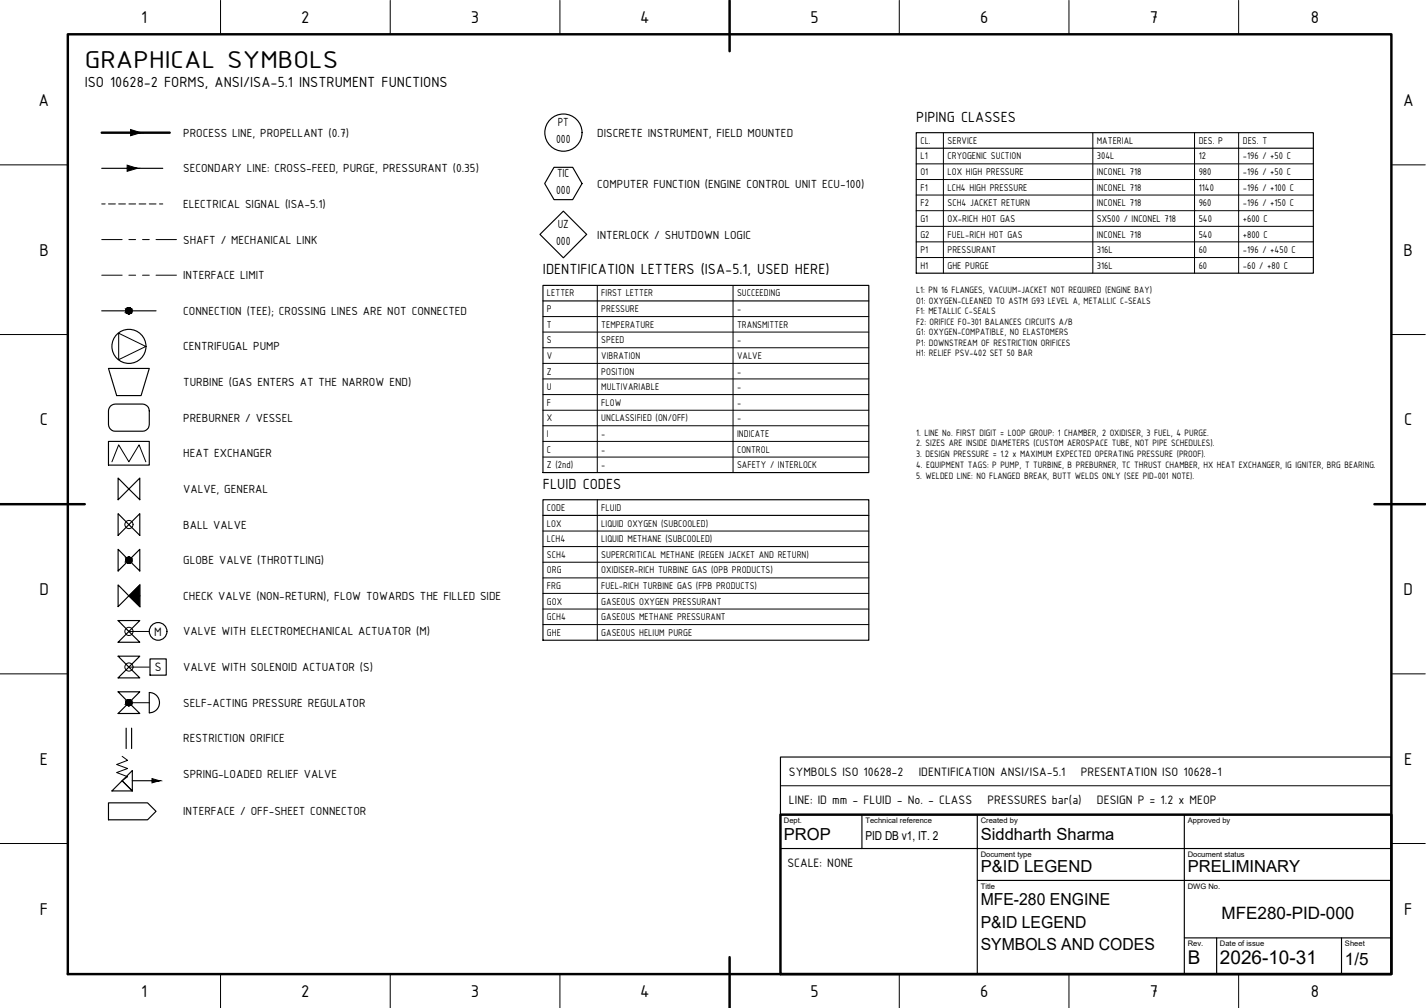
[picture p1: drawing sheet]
<svg xmlns="http://www.w3.org/2000/svg" width="420mm" height="297mm" viewBox="0 0 420 297" stroke-linecap="round" stroke-linejoin="round" font-family="sans-serif">
<!-- layer: FRAME -->
<path d="M20 10.1h390v276.9h-390zM215 .1v15M0 148.6h25M405 148.6h14.9M230 240.1h180v46.9h-180zM215 282.1v14.9" fill="none" stroke="#000" stroke-width=".72"/>
<!-- layer: THIN -->
<g fill="none" stroke="#000" stroke-width=".29">
<path d="M65 .1v10M115 .1v10M165 .1v10M215 .1v10M265 .1v10M315 .1v10M365 .1v10M0 48.6h20M410 48.6h9.9M0 98.6h20M410 98.6h9.9M0 148.6h20"/>
<path d="M410 148.6h9.9M0 198.6h20M410 198.6h9.9M0 248.6h20M410 248.6h9.9M65 287v10M115 287v10M165 287v10M215 287v10M265 287v10M315 287v10M365 287v10"/>
</g>
<!-- layer: TITLE -->
<path d="M230 223.1h180v17h-180zM230 250h180M254 240.1v9.9M288 240.1v46.9M288 259.4h122M349 240.1v46.9M349 276.4h61M358.5 276.4v10.6M395.3 276.4v10.6" fill="none" stroke="#000" stroke-width=".34"/>
<!-- layer: TABLE_THIN -->
<g fill="none" stroke="#000" stroke-width=".29">
<path d="M278 39.1v41.4M322 39.1v41.4M352 39.1v41.4M365 39.1v41.4M270 48.3h117M270 52.9h117M270 57.5h117M270 62.1h117M270 66.7h117M270 71.3h117M270 75.9h117M160 93.3h96"/>
<path d="M160 97.9h96M176 84.1v55.2M216 84.1v55.2M160 102.5h96M160 107.1h96M160 111.7h96M160 116.3h96M160 120.9h96M160 125.5h96M160 130.1h96M160 134.7h96M160 156.5h96"/>
<path d="M176 147.3v41.4M160 161.1h96M160 165.7h96M160 170.3h96M160 174.9h96M160 179.5h96M160 184.1h96M230 231.5h180"/>
</g>
<!-- layer: PROCESS -->
<path d="M30 39.1h20" fill="none" stroke="#000" stroke-width=".72"/>
<!-- layer: SYMBOL -->
<g fill="#000" stroke="#000" stroke-width=".29">
<path d="M37.8 92.4h.4zM37.8 90.7h.3zM37.8 165.9h.4zM37.8 164.2h.3zM37.8 207.9h.4zM37.8 206.2h.3z"/>
<path d="M38.5 38.2l3 .9h-3zM38.5 39.1v.9l3-.9z"/>
<path d="M37.5 48.7l3 .9h-3zM37.5 49.6v.9l3-.9z"/>
<path d="M37.8 92.4l.3 .1zM37.8 92.5h.3z"/>
<path d="M37.8 90.7h.4zM37.8 90.7h.4z"/>
<path d="M37.8 90.7h.5zM37.7 90.7h.6z"/>
<path d="M37.7 90.7h.7zM37.6 90.7h.8z"/>
<path d="M37.7 92.4h.6zM37.7 92.4h.5z"/>
<path d="M37.6 90.7l.8 .1zM37.5 90.8h.9z"/>
<path d="M37.6 92.4h.8zM37.6 92.4h.7z"/>
<path d="M37.5 90.8h1zM37.5 90.8h1z"/>
<path d="M37.5 92.4h.9zM37.5 92.4h.9z"/>
<path d="M37.5 90.8l1.1 .1zM37.5 90.8l1.1 .1z"/>
<path d="M37.5 92.3h1zM37.5 92.3l.9 .1z"/>
<path d="M37.4 90.9l1.3 .1zM37.3 91h1.4z"/>
<path d="M37.4 92.3h1.2zM37.4 92.3h1.1z"/>
<path d="M37.3 91h1.4zM37.3 91h1.4z"/>
<path d="M37.3 92.2h1.4zM37.3 92.2l1.3 .1z"/>
<path d="M37.3 91l1.4 .1zM37.2 91.1h1.5z"/>
<path d="M37.3 92.1h1.4zM37.3 92.1l1.4 .1z"/>
<path d="M37.2 91.1l1.6 .1zM37.2 91.1l1.6 .1z"/>
<path d="M37.2 92.1h1.5zM37.2 92.1h1.5z"/>
<path d="M37.2 91.2l1.6 .1zM37.2 91.2l1.6 .1z"/>
<path d="M37.2 92h1.6zM37.2 92l1.5 .1z"/>
<path d="M37.1 91.3h1.7zM37.1 91.3h1.7z"/>
<path d="M37.1 91.3l1.8 .1zM37.1 91.3l1.8 .1z"/>
<path d="M37.1 91.8l1.7 .1zM37.1 91.8l1.7 .1z"/>
<path d="M37.1 91.9h1.7zM37.1 91.9l1.7 .1z"/>
<path d="M37.1 91.4l1.8 .1zM37.1 91.4l1.8 .1z"/>
<path d="M37.1 91.5l1.8 .1zM37.1 91.5l1.8 .1z"/>
<path d="M37.1 91.6l1.8 .1zM37.1 91.6l1.8 .1z"/>
<path d="M37.1 91.7l1.8 .1zM37.1 91.7l1.8 .1z"/>
<path d="M37.1 91.8h1.8zM37.1 91.8h1.7z"/>
<path d="M37.8 165.9l.3 .1zM37.8 166h.3z"/>
<path d="M37.8 164.2h.4zM37.8 164.2h.4z"/>
<path d="M37.8 164.2h.5zM37.7 164.2h.6z"/>
<path d="M37.7 164.2h.7zM37.6 164.2h.8z"/>
<path d="M37.7 165.9h.6zM37.7 165.9h.5z"/>
<path d="M37.6 164.2l.8 .1zM37.5 164.3h.9z"/>
<path d="M37.6 165.9h.8zM37.6 165.9h.7z"/>
<path d="M37.5 164.3h1zM37.5 164.3h1z"/>
<path d="M37.5 165.8h.9zM37.5 165.8l.9 .1z"/>
<path d="M37.5 164.3l1.1 .1zM37.5 164.3l1.1 .1z"/>
<path d="M37.5 165.8h1zM37.5 165.8h.9z"/>
<path d="M37.4 164.4l1.3 .1zM37.4 164.4l1.3 .1z"/>
<path d="M37.4 165.8h1.2zM37.4 165.8h1.1z"/>
<path d="M37.3 164.5h1.4zM37.3 164.5h1.4z"/>
<path d="M37.3 165.7h1.4zM37.3 165.7l1.3 .1z"/>
<path d="M37.3 164.5l1.4 .1zM37.3 164.5l1.4 .1z"/>
<path d="M37.3 165.6h1.4zM37.3 165.6l1.4 .1z"/>
<path d="M37.2 164.6l1.6 .1zM37.2 164.6l1.6 .1z"/>
<path d="M37.2 165.6h1.5zM37.2 165.6h1.5z"/>
<path d="M37.2 164.7h1.6zM37.2 164.7h1.6z"/>
<path d="M37.2 165.5h1.6zM37.2 165.5l1.5 .1z"/>
<path d="M37.1 164.7l1.7 .1zM37.1 164.7l1.7 .1z"/>
<path d="M37.1 164.8l1.8 .1zM37.1 164.8l1.8 .1z"/>
<path d="M37.1 165.3l1.7 .1zM37.1 165.3l1.7 .1z"/>
<path d="M37.1 165.4h1.7zM37.1 165.4l1.7 .1z"/>
<path d="M37.1 164.9l1.8 .1zM37.1 164.9l1.8 .1z"/>
<path d="M37.1 165l1.8 .1zM37.1 165l1.8 .1z"/>
<path d="M37.1 165.1l1.8 .1zM37.1 165.1l1.8 .1z"/>
<path d="M37.1 165.2l1.8 .1zM37.1 165.2l1.8 .1z"/>
<path d="M37.1 165.3h1.8zM37.1 165.3h1.7z"/>
<path d="M41.2 172.4v3.2h-3.2zM38 175.6l3.2 3.2v-3.2z"/>
<path d="M37.8 207.9l.3 .1zM37.8 208h.3z"/>
<path d="M37.8 206.2h.4zM37.8 206.2h.4z"/>
<path d="M37.8 206.2h.5zM37.7 206.2h.6z"/>
<path d="M37.7 206.2h.7zM37.6 206.2h.8z"/>
<path d="M37.7 207.9h.6zM37.7 207.9h.5z"/>
<path d="M37.6 206.2l.8 .1zM37.5 206.3h.9z"/>
<path d="M37.6 207.9h.8zM37.6 207.9h.7z"/>
<path d="M37.5 206.3h1zM37.5 206.3h1z"/>
<path d="M37.5 207.8h.9zM37.5 207.8l.9 .1z"/>
<path d="M37.5 206.3l1.1 .1zM37.5 206.3l1.1 .1z"/>
<path d="M37.5 207.8h1zM37.5 207.8h.9z"/>
<path d="M37.4 206.4h1.3zM37.4 206.4h1.3z"/>
<path d="M37.4 207.8h1.2zM37.4 207.8h1.1z"/>
<path d="M37.3 206.4l1.4 .1zM37.3 206.5h1.4z"/>
<path d="M37.3 207.7h1.4zM37.3 207.7l1.3 .1z"/>
<path d="M37.3 206.5l1.4 .1zM37.3 206.5l1.4 .1z"/>
<path d="M37.3 207.6h1.4zM37.3 207.6l1.4 .1z"/>
<path d="M37.2 206.6l1.6 .1zM37.2 206.6l1.6 .1z"/>
<path d="M37.2 207.5h1.5zM37.2 207.5l1.5 .1z"/>
<path d="M37.2 206.7h1.6zM37.2 206.7h1.6z"/>
<path d="M37.2 207.5h1.6zM37.2 207.5h1.5z"/>
<path d="M37.1 206.7l1.7 .1zM37.1 206.7l1.7 .1z"/>
<path d="M37.1 206.8l1.8 .1zM37.1 206.8l1.8 .1z"/>
<path d="M37.1 207.3l1.7 .1zM37.1 207.3l1.7 .1z"/>
<path d="M37.1 207.4h1.7zM37.1 207.4l1.7 .1z"/>
<path d="M37.1 206.9l1.8 .1zM37.1 206.9l1.8 .1z"/>
<path d="M37.1 207l1.8 .1zM37.1 207l1.8 .1z"/>
<path d="M37.1 207.1l1.8 .1zM37.1 207.1l1.8 .1z"/>
<path d="M37.1 207.2h1.8zM37.1 207.2h1.8z"/>
<path d="M37.1 207.2h1.8zM37.1 207.2l1.7 .1z"/>
<path d="M44.8 229.4l2.2 .7h-2.2zM44.8 230.1v.6l2.2-.6z"/>
</g>
<!-- layer: PROCESS_MINOR -->
<path d="M30 49.6h18M30 91.6h16M39 230.1h6" fill="none" stroke="#000" stroke-width=".34"/>
<!-- layer: SIGNAL -->
<path d="M30 60.1h1M32 60.1h2M35 60.1h2M38 60.1h2M41 60.1h2M44 60.1h2M47 60.1h1" fill="none" stroke="#000" stroke-width=".29"/>
<!-- layer: PHANTOM -->
<path d="M30 70.6h6M38 70.6h2M42 70.6h2M46 70.6h6" fill="none" stroke="#000" stroke-width=".29"/>
<!-- layer: BOUNDARY -->
<path d="M30 81.1h6M38 81.1h2M42 81.1h2M46 81.1h6" fill="none" stroke="#000" stroke-width=".29"/>
<!-- layer: SYMBOL -->
<g fill="none" stroke="#000" stroke-width=".34">
<path d="M163.2 49.3h5.5l2.8 4.8-2.8 4.7h-5.5l-2.7-4.7zM159.1 69.1l6.9-6.9 6.8 6.9-6.8 6.9zM32 108.6h12l-2.4 8h-7.2zM32.6 119.7l1.4-.6h8a2.02 2.02 0 0 1 2 2v4a2.02 2.02 0 0 1-2 2h-8a2.02 2.02 0 0 1-2-2v-4zM32 130.1h12v7h-12zM34.8 140.9l3.2 3.2-3.2 3.2zM34.8 151.4l3.2 3.2-3.2 3.2zM38 144.1l3.2-3.2v6.4zM38 154.6l3.2-3.2v6.4zM34.8 161.9l3.2 3.2-3.2 3.2zM34.8 172.4l3.2 3.2-3.2 3.2zM38 165.1l3.2-3.2v6.4z"/>
<path d="M38 175.6l3.2-3.2v6.4zM34.8 182.9h6.4l-3.2 3.2zM34.8 193.4h6.4l-3.2 3.2zM38 186.1l3.2 3.2h-6.4zM38 196.6l3.2 3.2h-6.4zM44.2 194.2h4.8v4.8h-4.8zM34.8 203.9h6.4l-3.2 3.2zM37.2 214.6v6M38 207.1l3.2 3.2h-6.4zM38.8 214.6v6M44 204.1a2.98 2.98 0 0 1 3 3 2.98 2.98 0 0 1-3 2.9zM32 236.6h11.5l2.5 2.5-2.5 2.5h-11.5z"/>
<path d="M36 230.1l3 3h-6zM36 230.1l3-3v6z"/>
<circle cx="166" cy="39.1" r="5.5"/>
<circle cx="38" cy="102.1" r="5"/>
<circle cx="46.6" cy="186.1" r="2.6"/>
</g>
<!-- layer: SYMBOL_THIN -->
<g fill="none" stroke="#000" stroke-width=".29">
<path d="M35 98.2l8 3.9-8 3.9zM33 136.1l2-5 3 5 3-5 2 5M38 186.1h6M38 196.6h6M38 207.1h6M36 222.9l1.6 1.2-3.2 1.2 3.2 1.2-3.2 1.2 3.2 1.2-1.6 1.2"/>
<circle cx="38" cy="154.6" r="1.21"/>
<circle cx="38" cy="186.1" r="1.21"/>
<circle cx="38" cy="196.6" r="1.21"/>
</g>
<!-- layer: TABLE -->
<path d="M270 39.1h117v41.4h-117zM270 43.7h117M160 84.1h96v55.2h-96zM160 88.7h96M160 147.3h96v41.4h-96zM160 151.9h96" fill="none" stroke="#000" stroke-width=".34"/>
<text font-size="7.8" x="25" y="20.1">GRAPHICAL SYMBOLS</text>
<g font-size="5.6">
<text x="350" y="284.2">B</text>
<text x="359.5" y="284.2">2026-10-31</text>
</g>
<g font-size="5.4">
<text x="41.6" y="6.8">1</text>
<text x="88.7" y="6.8">2</text>
<text x="138.8" y="6.8">3</text>
<text x="188.6" y="6.8">4</text>
<text x="238.8" y="6.8">5</text>
<text x="288.8" y="6.8">6</text>
<text x="338.8" y="6.8">7</text>
<text x="386.2" y="6.8">8</text>
<text x="11.4" y="31.1">A</text>
<text x="413.4" y="31.1">A</text>
<text x="11.6" y="75.3">B</text>
<text x="413.6" y="75.3">B</text>
<text x="11.8" y="125.3">C</text>
<text x="413.7" y="125.3">C</text>
<text x="11.6" y="175.3">D</text>
<text x="413.6" y="175.3">D</text>
<text x="11.8" y="225.3">E</text>
<text x="413.7" y="225.3">E</text>
<text x="11.8" y="269.6">F</text>
<text x="413.7" y="269.6">F</text>
<text x="41.6" y="293.8">1</text>
<text x="88.7" y="293.8">2</text>
<text x="138.8" y="293.8">3</text>
<text x="188.6" y="293.8">4</text>
<text x="238.8" y="293.8">5</text>
<text x="288.8" y="293.8">6</text>
<text x="338.8" y="293.8">7</text>
<text x="386.2" y="293.8">8</text>
</g>
<g font-size="5">
<text x="359.9" y="270.7">MFE280-PID-000</text>
<text x="396.3" y="284.3">1/5</text>
</g>
<g font-size="4.9">
<text x="231" y="247.4">PROP</text>
<text x="289" y="247.4">Siddharth Sharma</text>
<text x="289" y="257">P&amp;ID LEGEND</text>
<text x="350" y="257">PRELIMINARY</text>
<text x="289" y="266.8">MFE-280 ENGINE</text>
<text x="289" y="273.4">P&amp;ID LEGEND</text>
<text x="289" y="280">SYMBOLS AND CODES</text>
</g>
<g font-size="4.7">
<text x="25" y="25.6">ISO 10628-2 FORMS, ANSI/ISA-5.1 INSTRUMENT FUNCTIONS</text>
<text x="270" y="35.9">PIPING CLASSES</text>
<text x="160" y="80.9">IDENTIFICATION LETTERS (ISA-5.1, USED HERE)</text>
<text x="160" y="144.1">FLUID CODES</text>
</g>
<g font-size="3.9">
<text x="45.5" y="187.3">M</text>
<text x="45.6" y="197.8">S</text>
<text x="232.5" y="228.6">SYMBOLS ISO 10628-2</text>
<text x="270.7" y="228.6">IDENTIFICATION ANSI/ISA-5.1</text>
<text x="318.5" y="228.6">PRESENTATION ISO 10628-1</text>
<text x="232.5" y="237.1">LINE: ID mm - FLUID - No. - CLASS</text>
<text x="291" y="237.1">PRESSURES bar(a)</text>
<text x="323.2" y="237.1">DESIGN P = 1.2 x MEOP</text>
<text x="232" y="255.6">SCALE: NONE</text>
</g>
<g font-size="3.7">
<text x="54" y="40.3">PROCESS LINE, PROPELLANT (0.7)</text>
<text x="164.3" y="37.1">PT</text>
<text x="176" y="40.3">DISCRETE INSTRUMENT, FIELD MOUNTED</text>
<text x="163.8" y="42.1">000</text>
<text x="54" y="50.8">SECONDARY LINE: CROSS-FEED, PURGE, PRESSURANT (0.35)</text>
<text x="164.1" y="52.1">TIC</text>
<text x="163.8" y="57.1">000</text>
<text x="176" y="55.3">COMPUTER FUNCTION (ENGINE CONTROL UNIT ECU-100)</text>
<text x="54" y="61.3">ELECTRICAL SIGNAL (ISA-5.1)</text>
<text x="54" y="71.8">SHAFT / MECHANICAL LINK</text>
<text x="164.3" y="67.1">UZ</text>
<text x="176" y="70.3">INTERLOCK / SHUTDOWN LOGIC</text>
<text x="163.8" y="72.1">000</text>
<text x="54" y="82.3">INTERFACE LIMIT</text>
<text x="54" y="92.8">CONNECTION (TEE); CROSSING LINES ARE NOT CONNECTED</text>
<text x="54" y="103.3">CENTRIFUGAL PUMP</text>
<text x="54" y="113.8">TURBINE (GAS ENTERS AT THE NARROW END)</text>
<text x="54" y="124.3">PREBURNER / VESSEL</text>
<text x="54" y="134.8">HEAT EXCHANGER</text>
<text x="54" y="145.3">VALVE, GENERAL</text>
<text x="54" y="155.8">BALL VALVE</text>
<text x="54" y="166.3">GLOBE VALVE (THROTTLING)</text>
<text x="54" y="176.8">CHECK VALVE (NON-RETURN), FLOW TOWARDS THE FILLED SIDE</text>
<text x="54" y="187.3">VALVE WITH ELECTROMECHANICAL ACTUATOR (M)</text>
<text x="54" y="197.8">VALVE WITH SOLENOID ACTUATOR (S)</text>
<text x="54" y="208.3">SELF-ACTING PRESSURE REGULATOR</text>
<text x="54" y="218.8">RESTRICTION ORIFICE</text>
<text x="54" y="229.3">SPRING-LOADED RELIEF VALVE</text>
<text x="54" y="240.3">INTERFACE / OFF-SHEET CONNECTOR</text>
</g>
<text font-size="3.6" x="255" y="247.7">PID DB v1, IT. 2</text>
<g font-size="3.1">
<text x="271.2" y="42.4">CL.</text>
<text x="271.2" y="47">L1</text>
<text x="279.2" y="42.4">SERVICE</text>
<text x="279.2" y="47">CRYOGENIC SUCTION</text>
<text x="323.2" y="42.4">MATERIAL</text>
<text x="323.2" y="47">304L</text>
<text x="353.2" y="42.4">DES. P</text>
<text x="353.2" y="47">12</text>
<text x="366.2" y="42.4">DES. T</text>
<text x="366.2" y="47">-196 / +50 C</text>
<text x="271.2" y="51.6">O1</text>
<text x="279.2" y="51.6">LOX HIGH PRESSURE</text>
<text x="323.2" y="51.6">INCONEL 718</text>
<text x="353.2" y="51.6">980</text>
<text x="366.2" y="51.6">-196 / +50 C</text>
<text x="271.2" y="56.2">F1</text>
<text x="279.2" y="56.2">LCH4 HIGH PRESSURE</text>
<text x="323.2" y="56.2">INCONEL 718</text>
<text x="353.2" y="56.2">1140</text>
<text x="366.2" y="56.2">-196 / +100 C</text>
<text x="271.2" y="60.8">F2</text>
<text x="271.2" y="65.4">G1</text>
<text x="279.2" y="60.8">SCH4 JACKET RETURN</text>
<text x="279.2" y="65.4">OX-RICH HOT GAS</text>
<text x="323.2" y="60.8">INCONEL 718</text>
<text x="323.2" y="65.4">SX500 / INCONEL 718</text>
<text x="353.2" y="60.8">960</text>
<text x="353.2" y="65.4">540</text>
<text x="366.2" y="60.8">-196 / +150 C</text>
<text x="366.2" y="65.4">+600 C</text>
<text x="271.2" y="70">G2</text>
<text x="279.2" y="70">FUEL-RICH HOT GAS</text>
<text x="323.2" y="70">INCONEL 718</text>
<text x="353.2" y="70">540</text>
<text x="366.2" y="70">+800 C</text>
<text x="271.2" y="74.6">P1</text>
<text x="279.2" y="74.6">PRESSURANT</text>
<text x="323.2" y="74.6">316L</text>
<text x="353.2" y="74.6">60</text>
<text x="366.2" y="74.6">-196 / +450 C</text>
<text x="271.2" y="79.2">H1</text>
<text x="279.2" y="79.2">GHE PURGE</text>
<text x="323.2" y="79.2">316L</text>
<text x="353.2" y="79.2">60</text>
<text x="366.2" y="79.2">-60 / +80 C</text>
<text x="161.2" y="87.4">LETTER</text>
<text x="177.2" y="87.4">FIRST LETTER</text>
<text x="217.2" y="87.4">SUCCEEDING</text>
<text x="161.2" y="92">P</text>
<text x="177.2" y="92">PRESSURE</text>
<text x="217.2" y="92">-</text>
<text x="161.2" y="96.6">T</text>
<text x="161.2" y="101.2">S</text>
<text x="177.2" y="96.6">TEMPERATURE</text>
<text x="177.2" y="101.2">SPEED</text>
<text x="217.2" y="96.6">TRANSMITTER</text>
<text x="217.2" y="101.2">-</text>
<text x="161.2" y="105.8">V</text>
<text x="177.2" y="105.8">VIBRATION</text>
<text x="217.2" y="105.8">VALVE</text>
<text x="161.2" y="110.4">Z</text>
<text x="177.2" y="110.4">POSITION</text>
<text x="217.2" y="110.4">-</text>
<text x="161.2" y="115">U</text>
<text x="161.2" y="119.6">F</text>
<text x="177.2" y="115">MULTIVARIABLE</text>
<text x="177.2" y="119.6">FLOW</text>
<text x="217.2" y="115">-</text>
<text x="217.2" y="119.6">-</text>
<text x="161.2" y="124.2">X</text>
<text x="177.2" y="124.2">UNCLASSIFIED (ON/OFF)</text>
<text x="217.2" y="124.2">-</text>
<text x="161.2" y="128.8">I</text>
<text x="177.2" y="128.8">-</text>
<text x="217.2" y="128.8">INDICATE</text>
<text x="161.2" y="133.4">C</text>
<text x="161.2" y="138">Z (2nd)</text>
<text x="177.2" y="133.4">-</text>
<text x="177.2" y="138">-</text>
<text x="217.2" y="133.4">CONTROL</text>
<text x="217.2" y="138">SAFETY / INTERLOCK</text>
<text x="161.2" y="150.6">CODE</text>
<text x="161.2" y="155.2">LOX</text>
<text x="177.2" y="150.6">FLUID</text>
<text x="177.2" y="155.2">LIQUID OXYGEN (SUBCOOLED)</text>
<text x="161.2" y="159.8">LCH4</text>
<text x="177.2" y="159.8">LIQUID METHANE (SUBCOOLED)</text>
<text x="161.2" y="164.4">SCH4</text>
<text x="177.2" y="164.4">SUPERCRITICAL METHANE (REGEN JACKET AND RETURN)</text>
<text x="161.2" y="169">ORG</text>
<text x="161.2" y="173.6">FRG</text>
<text x="177.2" y="169">OXIDISER-RICH TURBINE GAS (OPB PRODUCTS)</text>
<text x="177.2" y="173.6">FUEL-RICH TURBINE GAS (FPB PRODUCTS)</text>
<text x="161.2" y="178.2">GOX</text>
<text x="177.2" y="178.2">GASEOUS OXYGEN PRESSURANT</text>
<text x="161.2" y="182.8">GCH4</text>
<text x="177.2" y="182.8">GASEOUS METHANE PRESSURANT</text>
<text x="161.2" y="187.4">GHE</text>
<text x="177.2" y="187.4">GASEOUS HELIUM PURGE</text>
</g>
<g font-size="2.9">
<text x="270" y="86.4">L1: PN 16 FLANGES, VACUUM-JACKET NOT REQUIRED (ENGINE BAY)</text>
<text x="270" y="89.5">O1: OXYGEN-CLEANED TO ASTM G93 LEVEL A, METALLIC C-SEALS</text>
<text x="270" y="92.6">F1: METALLIC C-SEALS</text>
<text x="270" y="95.7">F2: ORIFICE FO-301 BALANCES CIRCUITS A/B</text>
<text x="270" y="98.8">G1: OXYGEN-COMPATIBLE, NO ELASTOMERS</text>
<text x="270" y="101.9">P1: DOWNSTREAM OF RESTRICTION ORIFICES</text>
<text x="270" y="105">H1: RELIEF PSV-402 SET 50 BAR</text>
<text x="270" y="128.4">1. LINE No. FIRST DIGIT = LOOP GROUP: 1 CHAMBER, 2 OXIDISER, 3 FUEL, 4 PURGE.</text>
<text x="270" y="131.6">2. SIZES ARE INSIDE DIAMETERS (CUSTOM AEROSPACE TUBE, NOT PIPE SCHEDULES).</text>
<text x="270" y="134.8">3. DESIGN PRESSURE = 1.2 x MAXIMUM EXPECTED OPERATING PRESSURE (PROOF).</text>
<text x="270" y="138">4. EQUIPMENT TAGS: P PUMP, T TURBINE, B PREBURNER, TC THRUST CHAMBER, HX HEAT EXCHANGER, IG IGNITER, BRG BEARING.</text>
<text x="270" y="141.2">5. WELDED LINE: NO FLANGED BREAK, BUTT WELDS ONLY (SEE PID-001 NOTE).</text>
</g>
<g font-size="2.2">
<text x="231" y="242.5">Dept.</text>
<text x="255" y="242.5">Technical reference</text>
<text x="289" y="242.5">Created by</text>
<text x="350" y="242.5">Approved by</text>
<text x="289" y="252.5">Document type</text>
<text x="350" y="252.5">Document status</text>
<text x="289" y="261.9">Title</text>
<text x="350" y="261.9">DWG No.</text>
<text x="350" y="278.8">Rev.</text>
<text x="359.5" y="278.8">Date of issue</text>
<text x="396.3" y="278.8">Sheet</text>
</g>
</svg>
